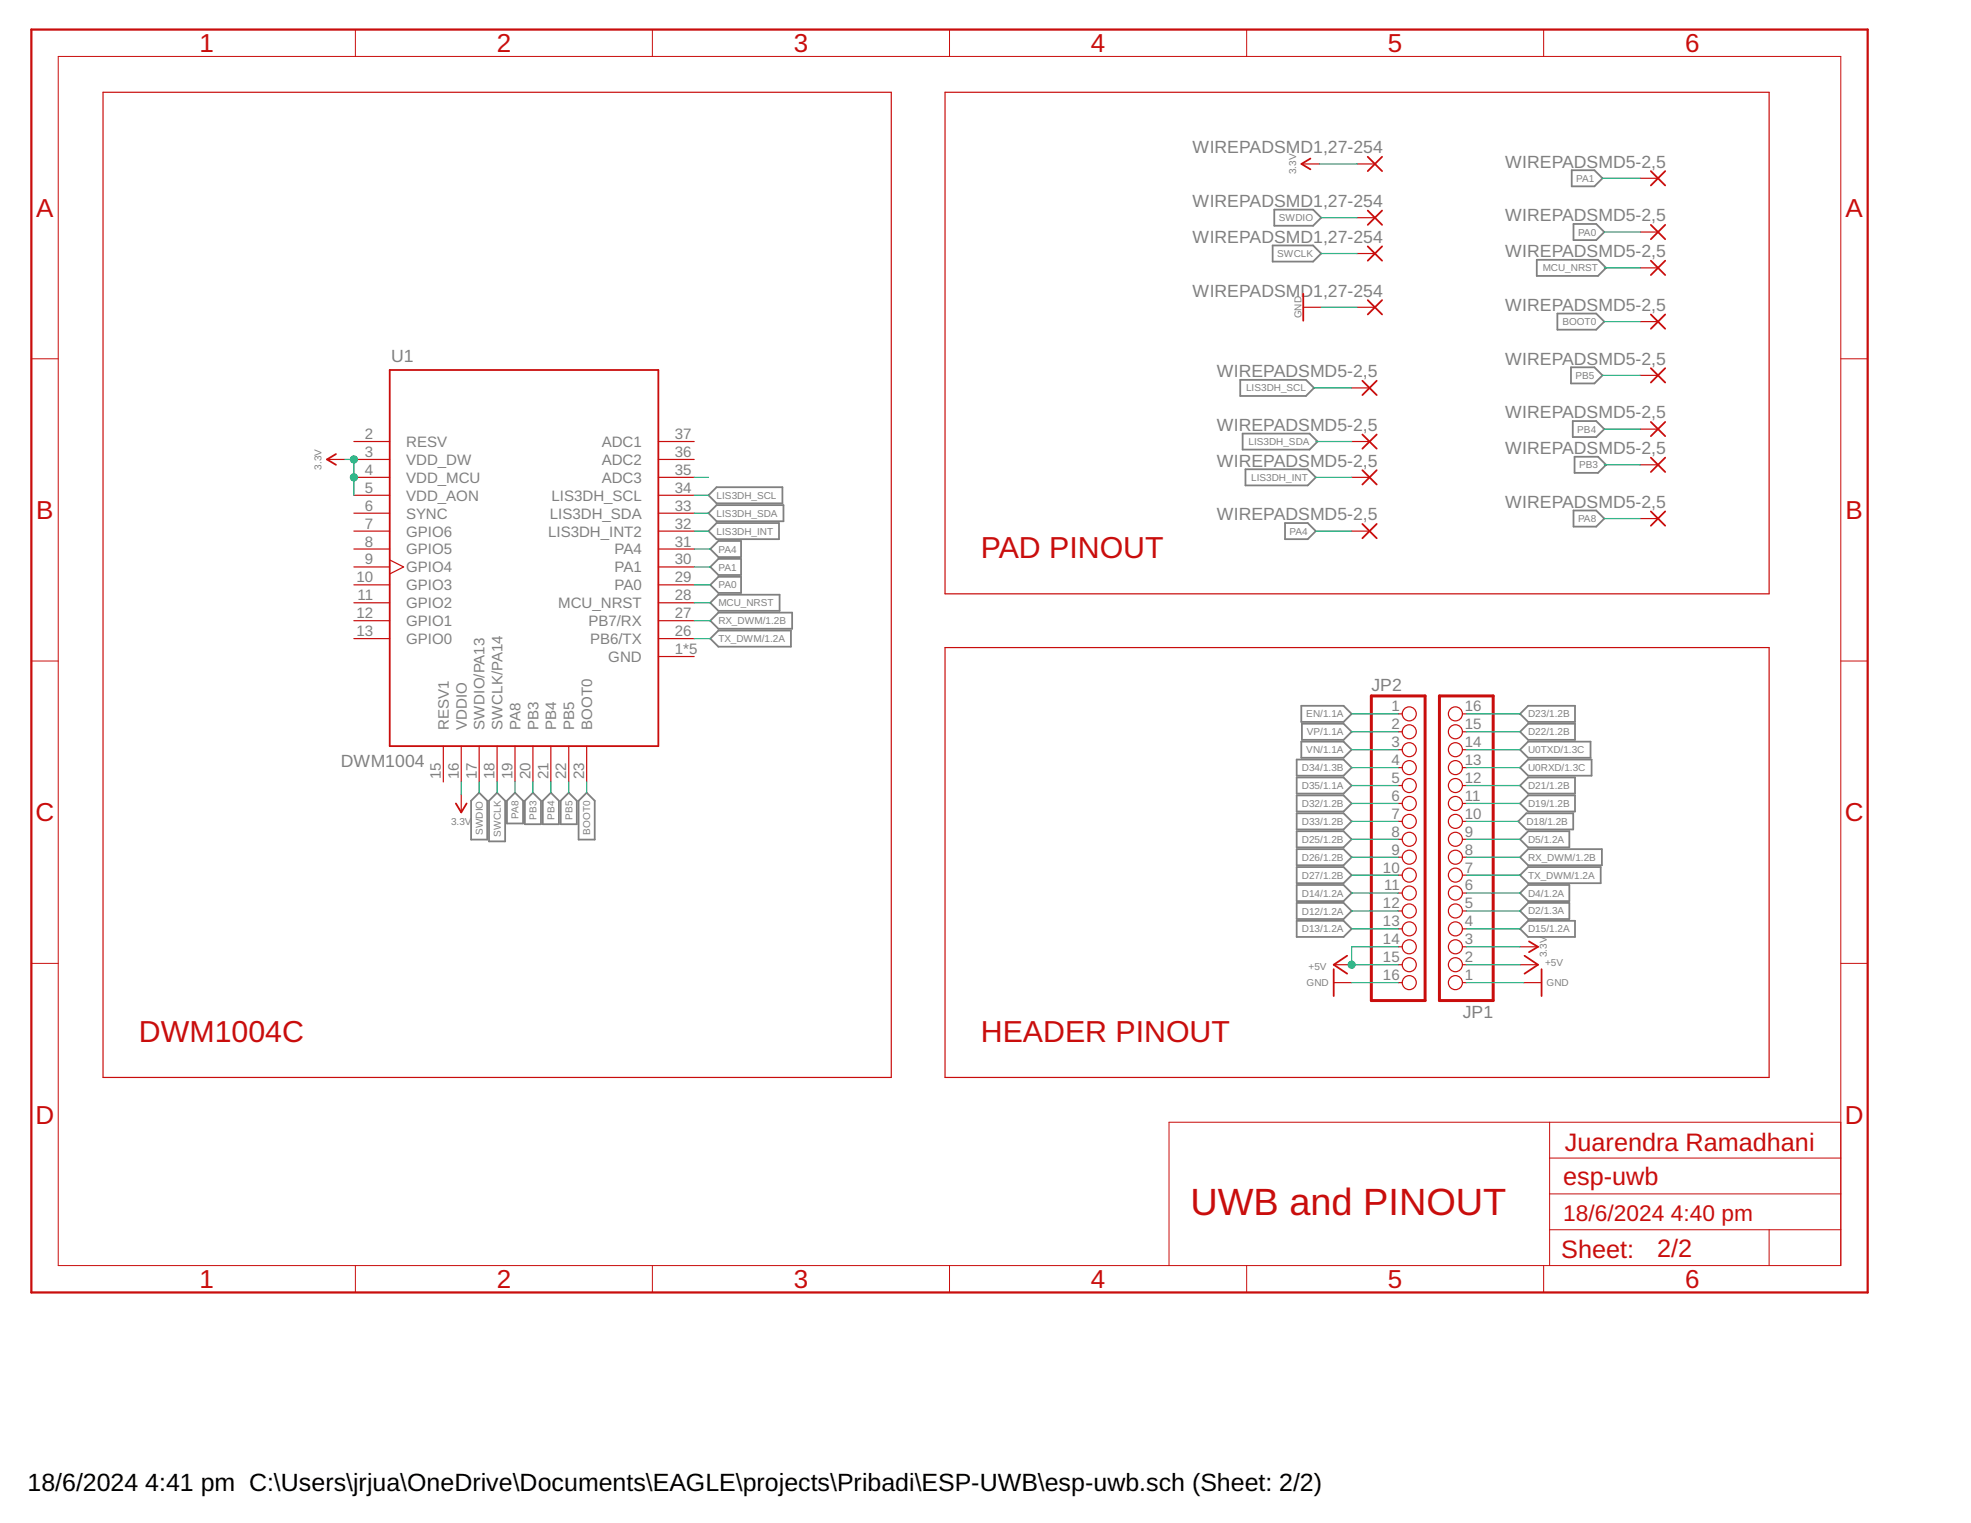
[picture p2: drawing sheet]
<svg xmlns="http://www.w3.org/2000/svg" width="279mm" height="216mm" viewBox="0 0 279 216" stroke-linecap="round" stroke-linejoin="round" font-family="sans-serif">
<g fill="none" stroke="#808080" stroke-width=".25">
<path d="M180.4 34.8h5.7l1.2 1.1-1.2 1.2h-5.7zM180.6 29.7h5.5l1.2 1.2-1.2 1.1h-5.5zM217.8 36.8h8.7l1.2 1.2-1.2 1.1h-8.7zM222.8 24.1h3.2l1.2 1.2-1.2 1.1h-3.2zM223.1 31.7h3.2l1.1 1.2-1.1 1.1h-3.2zM175.8 53.8h9.3l1.2 1.2-1.2 1.1h-9.3zM220.8 44.4h5.5l1.1 1.2-1.1 1.1h-5.5zM222.7 52.1h3.3l1.2 1.1-1.2 1.2h-3.3zM222.9 59.7h3.4l1.1 1.1-1.1 1.2h-3.4zM100.4 75.3l1.2-1.2h8.8v2.3h-8.8zM100.4 72.7l1.2-1.1h9.5v2.3h-9.5zM100.4 70.2l1.2-1.1h9.3v2.3h-9.3z"/>
<path d="M100.7 77.8l1.1-1.1h3.3v2.3h-3.3zM176.1 61.5h9.5l1.2 1.1-1.2 1.1h-9.5zM176.6 66.5h8.8l1.1 1.2-1.1 1.1h-8.8zM182.2 74.1h3.2l1.1 1.2-1.1 1.1h-3.2zM223.1 72.4h3.2l1.1 1.1-1.1 1.2h-3.2zM223.2 64.7h3.3l1.2 1.2-1.2 1.1h-3.3zM100.7 88l1.1-1.2h10.5v2.3h-10.5zM100.7 90.5l1.1-1.1h10.3v2.3h-10.3zM100.7 85.4l1.1-1.1h8.7v2.3h-8.7zM100.7 82.9l1.1-1.1h3.3v2.3h-3.3zM100.7 80.4l1.1-1.2h3.3v2.3h-3.3zM67.9 112.4l1.2 1.1v5.5h-2.3v-5.5z"/>
<path d="M70.5 112.4l1.1 1.1v5.8h-2.3v-5.8zM73 112.4l1.1 1.1v3.2h-2.2v-3.2zM75.5 112.4l1.2 1.1v3.3h-2.3v-3.3zM78.1 112.4l1.1 1.1v3.3h-2.3v-3.3zM80.6 112.4l1.2 1.1v3.3h-2.3v-3.3zM83.2 112.4l1.1 1.1v5.5h-2.3v-5.5zM183.8 107.7h6.7l1.1 1.1-1.1 1.2h-6.7zM183.8 110.2h6.7l1.1 1.2-1.1 1.1h-6.7zM183.8 112.8h6.7l1.1 1.1-1.1 1.1h-6.7zM183.8 115.3h6.7l1.1 1.1-1.1 1.2h-6.7zM183.8 117.8h6.7l1.1 1.2-1.1 1.1h-6.7zM184.5 100.1h6l1.1 1.1-1.1 1.1h-6z"/>
<path d="M184.5 105.1h6l1.1 1.2-1.1 1.1h-6zM184.6 102.6h5.9l1.1 1.1-1.1 1.2h-5.9zM215.2 116.4l1.2-1.1h6.6v2.3h-6.6zM215.5 101.2l1.1-1.1h6.7v2.2h-6.7zM215.5 106.3l1.1-1.2h8.9v2.3h-8.9zM215.5 108.8l1.1-1.1h9v2.3h-9zM215.5 103.7l1.1-1.1h6.7v2.3h-6.7zM215.5 111.4l1.1-1.2h6.7v2.3h-6.7zM215.5 113.9l1.1-1.1h6.7v2.2h-6.7zM215.5 119l1.1-1.2h5.9v2.3h-5.9zM183.8 120.4h6.7l1.1 1.1-1.1 1.2h-6.7zM183.8 122.9h6.7l1.1 1.2-1.1 1.1h-6.7z"/>
<path d="M183.8 125.5h6.7l1.1 1.1-1.1 1.1h-6.7zM183.8 128h6.7l1.1 1.1-1.1 1.2h-6.7zM183.8 130.5h6.7l1.1 1.2-1.1 1.1h-6.7zM215.5 121.5l1.1-1.1h10.5v2.3h-10.5zM215.5 124.1l1.1-1.2h10.3v2.3h-10.3zM215.5 126.6l1.1-1.1h5.9v2.2h-5.9zM215.5 129.1l1.1-1.1h5.9v2.3h-5.9zM215.5 131.7l1.1-1.2h6.7v2.3h-6.7z"/>
</g>
<g fill="none" stroke="#c90d0c" stroke-width=".17">
<path d="M14.6 13.1h111.7v139.6h-111.7zM134 13.1h116.8v71.1h-116.8zM184.5 23.2h2.5M192.4 23.2h2.5M192.4 30.9h2.5M192.4 35.9h2.5M232.5 25.3h2.5M232.5 32.9h2.5M232.5 38h2.5M184.7 43.6h2.6M191.6 55h2.5M192.4 43.6h2.5"/>
<path d="M232.5 45.6h2.5M232.5 53.2h2.5M46.4 65.1h2.5M50.2 62.6h5M50.2 65.1h5M50.2 67.7h5M50.2 70.2h5M50.2 75.3h5M50.2 77.8h5M50.2 72.7h5M55.2 79.4l2 1-2 1M93.3 62.6h5.1"/>
<path d="M93.3 65.1h5.1M93.3 67.7h5.1M93.3 70.2h5.1M93.3 75.3h5.1M93.3 77.8h5.1M93.3 72.7h5.1M191.6 62.6h2.5M191.6 67.7h2.5M191.6 75.3h2.5M232.5 60.8h2.5M232.5 65.9h2.5M232.5 73.5h2.5"/>
<path d="M50.2 80.4h5M50.2 82.9h5M50.2 85.4h5M50.2 88h5M50.2 90.5h5M93.3 80.4h5.1M93.3 82.9h5.1M93.3 85.4h5.1M93.3 88h5.1M93.3 90.5h5.1M93.3 93.1h5.1M134 91.8h116.8v60.9h-116.8z"/>
<path d="M62.8 105.8v5M65.4 105.8v5M65.4 112.6v2.6M67.9 105.8v5M70.5 105.8v5M73 105.8v5M75.5 105.8v5M78.1 105.8v5M80.6 105.8v5M83.2 105.8v5M198.2 119h.6M198.2 116.4h.6"/>
<path d="M198.2 113.9h.6M198.2 111.4h.6M198.2 108.8h.6M198.2 106.3h.6M198.2 103.7h.6M198.2 101.2h.6M207.3 119h.6M207.3 116.4h.6M207.3 113.9h.6M207.3 111.4h.6M207.3 108.8h.6M207.3 106.3h.6"/>
<path d="M207.3 103.7h.6M207.3 101.2h.6M189.1 139.3h2.5M189.1 136.8h2.5M198.2 139.3h.6M198.2 136.8h.6M198.2 134.2h.6M198.2 131.7h.6M198.2 129.1h.6M198.2 126.6h.6M198.2 124.1h.6M198.2 121.5h.6"/>
<path d="M207.3 139.3h.6M207.3 136.8h.6M207.3 134.2h.6M207.3 131.7h.6M207.3 129.1h.6M207.3 126.6h.6M207.3 124.1h.6M207.3 121.5h.6M215.5 136.8h2.5M215.5 134.2h2.5M216 139.3h2.5"/>
<circle cx="199.8" cy="101.2" r=".99"/>
<circle cx="199.8" cy="113.9" r=".99"/>
<circle cx="199.8" cy="116.4" r=".99"/>
<circle cx="199.8" cy="106.3" r=".99"/>
<circle cx="199.8" cy="108.8" r=".99"/>
<circle cx="199.8" cy="111.4" r=".99"/>
<circle cx="199.8" cy="119" r=".99"/>
<circle cx="199.8" cy="103.7" r=".99"/>
<circle cx="206.3" cy="103.7" r=".99"/>
<circle cx="206.3" cy="116.4" r=".99"/>
<circle cx="206.3" cy="119" r=".99"/>
<circle cx="206.3" cy="111.4" r=".99"/>
<circle cx="206.3" cy="113.9" r=".99"/>
<circle cx="206.3" cy="108.8" r=".99"/>
<circle cx="206.3" cy="106.3" r=".99"/>
<circle cx="206.3" cy="101.2" r=".99"/>
<circle cx="199.8" cy="121.5" r=".99"/>
<circle cx="199.8" cy="126.6" r=".99"/>
<circle cx="199.8" cy="131.7" r=".99"/>
<circle cx="199.8" cy="129.1" r=".99"/>
<circle cx="199.8" cy="136.8" r=".99"/>
<circle cx="199.8" cy="124.1" r=".99"/>
<circle cx="199.8" cy="134.2" r=".99"/>
<circle cx="199.8" cy="139.3" r=".99"/>
<circle cx="206.3" cy="126.6" r=".99"/>
<circle cx="206.3" cy="121.5" r=".99"/>
<circle cx="206.3" cy="124.1" r=".99"/>
<circle cx="206.3" cy="139.3" r=".99"/>
<circle cx="206.3" cy="136.8" r=".99"/>
<circle cx="206.3" cy="131.7" r=".99"/>
<circle cx="206.3" cy="129.1" r=".99"/>
<circle cx="206.3" cy="134.2" r=".99"/>
</g>
<path d="M194.4 98.7h7.6v43.1h-7.6zM204 98.7h7.7v43.1h-7.7z" fill="none" stroke="#c90d0c" stroke-width=".42"/>
<g fill="none" stroke="#c90d0c" stroke-width=".25">
<path d="M185.8 22.5l-1.3 .7 1.3 .8M193.9 22.2l2 2.1M193.9 29.8l2 2.1M193.9 34.9l2 2.1M195.9 22.2l-2 2.1M195.9 29.8l-2 2.1M195.9 34.9l-2 2.1M234 24.3l2.1 2M234 31.9l2.1 2M234 37l2.1 2M236.1 24.3l-2.1 2M236.1 31.9l-2.1 2"/>
<path d="M236.1 37l-2.1 2M55.2 52.5h38.1v53.3h-38.1zM184.7 41.7v3.8M193.1 54l2.1 2M193.9 42.5l2 2.1M195.2 54l-2.1 2M195.9 42.5l-2 2.1M234 44.6l2.1 2M234 52.2l2.1 2M234 59.8l2.1 2M236.1 44.6l-2.1 2M236.1 52.2l-2.1 2"/>
<path d="M236.1 59.8l-2.1 2M47.6 64.4l-1.2 .7 1.2 .8M193.1 61.6l2.1 2M193.1 66.7l2.1 2M193.1 74.3l2.1 2M195.2 61.6l-2.1 2M195.2 66.7l-2.1 2M195.2 74.3l-2.1 2M234 64.9l2.1 2M234 72.5l2.1 2M236.1 64.9l-2.1 2M236.1 72.5l-2.1 2"/>
<path d="M64.6 113.9l.8 1.3 .7-1.3M189.1 137.4v3.8M191 135.5l-1.9 1.3 1.9 1.2M216.1 135.5l1.9 1.3-1.9 1.2M216.7 133.5l1.3 .7-1.3 .8M218.5 137.4v3.8"/>
</g>
<g fill="none" stroke="#c90d0c" stroke-width=".14">
<path d="M8.3 8h252.6v171.4h-252.6zM50.4 4.2v3.8M92.5 4.2v3.8M134.6 4.2v3.8M176.7 4.2v3.8M218.8 4.2v3.8M4.4 50.9h3.9M260.9 50.9h3.9M4.4 93.7h3.9M260.9 93.7h3.9M4.4 136.6h3.9M260.9 136.6h3.9"/>
<path d="M219.7 159.1v20.3M260.9 159.1h-95.2v20.3M50.4 179.4v3.8M92.5 179.4v3.8M134.6 179.4v3.8M176.7 179.4v3.8M218.8 179.4v3.8M219.7 174.3h41.2M219.7 169.2h41.2M219.7 164.2h41.2M250.8 174.3v5.1"/>
</g>
<path d="M4.4 4.2h260.4v179h-260.4z" fill="none" stroke="#c90d0c" stroke-width=".32"/>
<g fill="none" stroke="#0dab76" stroke-width=".17">
<path d="M187 23.2h5.4M187.3 30.9h5.1M187.3 35.9h5.1M227.2 25.3h5.3M227.4 38h5.1M227.4 32.9h5.1M186.3 55h5.3M187.3 43.6h5.1M227.2 53.2h5.3M227.4 45.6h5.1M48.9 65.1h1.3v5.1M98.4 77.8h2.3"/>
<path d="M98.4 75.3h2M98.4 67.7h2M98.4 72.7h2M98.4 70.2h2M186.5 75.3h5.1M186.5 67.7h5.1M186.5 62.6h5.1M227.4 73.5h5.1M227.4 65.9h5.1M227.4 60.8h5.1M98.4 88h2.3M98.4 90.5h2.3"/>
<path d="M98.4 85.4h2.3M98.4 82.9h2.3M98.4 80.4h2.3M65.4 110.8v1.8M67.9 110.8v1.6M70.5 110.8v1.6M73 110.8v1.6M75.5 110.8v1.6M78.1 110.8v1.6M80.6 110.8v1.6M83.2 110.8v1.6M191.6 101.2h6.6"/>
<path d="M191.6 106.3h6.6M191.6 108.8h6.6M191.6 103.7h6.6M191.6 111.4h6.6M191.6 113.9h6.6M191.6 116.4h6.6M191.6 119h6.6M207.9 101.2h7.6M207.9 106.3h7.6M207.9 108.8h7.6M207.9 103.7h7.6M207.9 111.4h7.6"/>
<path d="M207.9 113.9h7.6M207.9 116.4h7.3M207.9 119h7.6M191.6 139.3h6.6M191.6 121.5h6.6M191.6 124.1h6.6M191.6 126.6h6.6M191.6 129.1h6.6M191.6 131.7h6.6M198.2 134.2h-6.6v2.6h6.6M207.9 139.3h8.1M207.9 134.2h7.6"/>
<path d="M207.9 121.5h7.6M207.9 124.1h7.6M207.9 126.6h7.6M207.9 129.1h7.6M207.9 131.7h7.6M207.9 136.8h7.6"/>
</g>
<g fill="#0dab76" stroke="#0dab76" stroke-width=".14">
<circle cx="50.2" cy="67.7" r=".51"/>
<circle cx="50.2" cy="65.1" r=".51"/>
<circle cx="191.6" cy="136.8" r=".51"/>
</g>
<text font-size="5.4" fill="#c90d0c" x="168.8" y="172.3">UWB and PINOUT</text>
<g font-size="4.3" fill="#c90d0c">
<text x="139" y="79.1">PAD PINOUT</text>
<text x="19.7" y="147.7">DWM1004C</text>
<text x="139" y="147.7">HEADER PINOUT</text>
</g>
<g font-size="3.7" fill="#c90d0c">
<text x="28.3" y="7.4">1</text>
<text x="70.4" y="7.4">2</text>
<text x="112.5" y="7.4">3</text>
<text x="154.6" y="7.4">4</text>
<text x="196.8" y="7.4">5</text>
<text x="238.9" y="7.4">6</text>
<text x="5.1" y="30.7">A</text>
<text x="261.6" y="30.7">A</text>
<text x="5.1" y="73.6">B</text>
<text x="261.6" y="73.6">B</text>
<text x="5" y="116.4">C</text>
<text x="261.5" y="116.4">C</text>
<text x="5" y="159.3">D</text>
<text x="261.5" y="159.3">D</text>
<text x="28.3" y="182.6">1</text>
<text x="70.4" y="182.6">2</text>
<text x="112.5" y="182.6">3</text>
<text x="154.6" y="182.6">4</text>
<text x="196.8" y="182.6">5</text>
<text x="238.9" y="182.6">6</text>
</g>
<g font-size="3.6" fill="#c90d0c">
<text x="221.6" y="168">esp-uwb</text>
<text x="221.8" y="163.2">Juarendra Ramadhani</text>
<text x="221.3" y="178.3">Sheet:</text>
<text x="234.9" y="178.1">2/2</text>
</g>
<g font-size="3.5">
<text x="3.9" y="211.4">18/6/2024</text>
<text x="20.6" y="211.4">4:41 pm C:\Users\jrjua\OneDrive\Documents\EAGLE\projects\Pribadi\ESP-UWB\esp-uwb.sch (Sheet: 2/2)</text>
</g>
<g font-size="3.2" fill="#c90d0c">
<text x="221.6" y="173.1">18/6/2024</text>
<text x="236.8" y="173.1">4:40 pm</text>
</g>
<g font-size="2.5" fill="#808080">
<text x="169.1" y="21.7">WIREPADSMD1,27-254</text>
<text x="213.4" y="23.7">WIREPADSMD5-2,5</text>
<text x="169.1" y="29.3">WIREPADSMD1,27-254</text>
<text x="169.1" y="34.4">WIREPADSMD1,27-254</text>
<text x="213.4" y="31.4">WIREPADSMD5-2,5</text>
<text x="213.4" y="36.4">WIREPADSMD5-2,5</text>
<text x="169.1" y="42">WIREPADSMD1,27-254</text>
<text x="213.4" y="44.1">WIREPADSMD5-2,5</text>
<text x="55.4" y="51.3">U1</text>
<text x="172.5" y="53.5">WIREPADSMD5-2,5</text>
<text x="213.4" y="51.7">WIREPADSMD5-2,5</text>
<text x="213.4" y="59.3">WIREPADSMD5-2,5</text>
<text x="172.5" y="61.1">WIREPADSMD5-2,5</text>
<text x="213.4" y="64.4">WIREPADSMD5-2,5</text>
<text x="172.5" y="66.2">WIREPADSMD5-2,5</text>
<text x="213.4" y="72">WIREPADSMD5-2,5</text>
<text x="172.5" y="73.8">WIREPADSMD5-2,5</text>
<text x="194.4" y="98">JP2</text>
<text x="48.3" y="108.7">DWM1004</text>
<text x="207.4" y="144.2">JP1</text>
</g>
<g font-size="2.1" fill="#808080">
<text x="51.7" y="62.2">2</text>
<text x="51.7" y="64.8">3</text>
<text x="57.6" y="63.4">RESV</text>
<text x="57.6" y="65.9">VDD_DW</text>
<text x="85.3" y="63.4">ADC1</text>
<text x="85.3" y="65.9">ADC2</text>
<text x="95.7" y="62.2">37</text>
<text x="95.7" y="64.8">36</text>
<text x="51.7" y="67.3">4</text>
<text x="51.7" y="69.9">5</text>
<text x="57.6" y="68.4">VDD_MCU</text>
<text x="57.6" y="71">VDD_AON</text>
<text x="78.2" y="71">LIS3DH_SCL</text>
<text x="85.3" y="68.4">ADC3</text>
<text x="95.7" y="67.3">35</text>
<text x="95.7" y="69.9">34</text>
<text x="51.7" y="74.9">7</text>
<text x="51.7" y="72.4">6</text>
<text x="51.7" y="77.5">8</text>
<text x="57.6" y="76.1">GPIO6</text>
<text x="57.6" y="73.5">SYNC</text>
<text x="77.7" y="76.1">LIS3DH_INT2</text>
<text x="78" y="73.5">LIS3DH_SDA</text>
<text x="95.7" y="74.9">32</text>
<text x="95.7" y="77.5">31</text>
<text x="95.7" y="72.4">33</text>
<text x="50.5" y="82.6">10</text>
<text x="51.7" y="80">9</text>
<text x="57.6" y="78.6">GPIO5</text>
<text x="57.6" y="81.1">GPIO4</text>
<text x="57.6" y="83.7">GPIO3</text>
<text x="87.1" y="81.1">PA1</text>
<text x="87.1" y="78.6">PA4</text>
<text x="87.1" y="83.7">PA0</text>
<text x="95.7" y="80">30</text>
<text x="95.7" y="82.6">29</text>
<text x="50.5" y="87.6">12</text>
<text x="50.7" y="85.1">11</text>
<text x="57.6" y="88.8">GPIO1</text>
<text x="57.6" y="86.2">GPIO2</text>
<text x="79.1" y="86.2">MCU_NRST</text>
<text x="83.4" y="88.8">PB7/RX</text>
<text x="95.7" y="85.1">28</text>
<text x="95.7" y="87.6">27</text>
<text x="50.5" y="90.2">13</text>
<text x="57.6" y="91.3">GPIO0</text>
<text x="83.6" y="91.3">PB6/TX</text>
<text x="86.2" y="93.8">GND</text>
<text x="95.7" y="90.2">26</text>
<text x="95.7" y="92.7">1*5</text>
<text x="197.2" y="100.8">1</text>
<text x="207.7" y="100.8">16</text>
<text x="63.6" y="103.4" transform="rotate(-90 63.6 103.4)">RESV1</text>
<text x="66.2" y="103.4" transform="rotate(-90 66.2 103.4)">VDDIO</text>
<text x="68.7" y="103.4" transform="rotate(-90 68.7 103.4)">SWDIO/PA13</text>
<text x="71.2" y="103.4" transform="rotate(-90 71.2 103.4)">SWCLK/PA14</text>
<text x="73.8" y="103.4" transform="rotate(-90 73.8 103.4)">PA8</text>
<text x="76.3" y="103.4" transform="rotate(-90 76.3 103.4)">PB3</text>
<text x="78.9" y="103.4" transform="rotate(-90 78.9 103.4)">PB4</text>
<text x="81.4" y="103.4" transform="rotate(-90 81.4 103.4)">PB5</text>
<text x="83.9" y="103.4" transform="rotate(-90 83.9 103.4)">BOOT0</text>
<text x="197.2" y="103.4">2</text>
<text x="197.2" y="105.9">3</text>
<text x="207.7" y="105.9">14</text>
<text x="207.7" y="103.4">15</text>
<text x="62.5" y="110.5" transform="rotate(-90 62.5 110.5)">15</text>
<text x="65" y="110.5" transform="rotate(-90 65 110.5)">16</text>
<text x="67.6" y="110.5" transform="rotate(-90 67.6 110.5)">17</text>
<text x="70.1" y="110.5" transform="rotate(-90 70.1 110.5)">18</text>
<text x="72.7" y="110.5" transform="rotate(-90 72.7 110.5)">19</text>
<text x="75.2" y="110.5" transform="rotate(-90 75.2 110.5)">20</text>
<text x="77.7" y="110.5" transform="rotate(-90 77.7 110.5)">21</text>
<text x="80.3" y="110.5" transform="rotate(-90 80.3 110.5)">22</text>
<text x="82.8" y="110.5" transform="rotate(-90 82.8 110.5)">23</text>
<text x="197.2" y="108.5">4</text>
<text x="197.2" y="111">5</text>
<text x="197.2" y="113.5">6</text>
<text x="207.7" y="113.5">11</text>
<text x="207.7" y="111">12</text>
<text x="207.7" y="108.5">13</text>
<text x="197.2" y="116.1">7</text>
<text x="197.2" y="118.6">8</text>
<text x="207.7" y="118.6">9</text>
<text x="207.7" y="116.1">10</text>
<text x="196" y="123.7">10</text>
<text x="197.2" y="121.2">9</text>
<text x="207.7" y="123.7">7</text>
<text x="207.7" y="121.2">8</text>
<text x="196" y="128.8">12</text>
<text x="196" y="131.3">13</text>
<text x="196.2" y="126.2">11</text>
<text x="207.7" y="131.3">4</text>
<text x="207.7" y="128.8">5</text>
<text x="207.7" y="126.2">6</text>
<text x="196" y="133.9">14</text>
<text x="196" y="136.4">15</text>
<text x="207.7" y="136.4">2</text>
<text x="207.7" y="133.9">3</text>
<text x="196" y="138.9">16</text>
<text x="207.7" y="138.9">1</text>
</g>
<g font-size="1.4" fill="#808080">
<text x="183.7" y="24.7" transform="rotate(-90 183.7 24.7)">3.3V</text>
<text x="223.4" y="25.8">PA1</text>
<text x="181.3" y="31.4">SWDIO</text>
<text x="223.7" y="33.4">PA0</text>
<text x="181" y="36.4">SWCLK</text>
<text x="218.7" y="38.5">MCU_NRST</text>
<text x="184.5" y="45.1" transform="rotate(-90 184.5 45.1)">GND</text>
<text x="221.5" y="46.1">BOOT0</text>
<text x="223.3" y="53.7">PB5</text>
<text x="176.6" y="55.5">LIS3DH_SCL</text>
<text x="177" y="63.1">LIS3DH_SDA</text>
<text x="223.6" y="61.3">PB4</text>
<text x="45.6" y="66.6" transform="rotate(-90 45.6 66.6)">3.3V</text>
<text x="101.6" y="70.7">LIS3DH_SCL</text>
<text x="177.4" y="68.2">LIS3DH_INT</text>
<text x="223.8" y="66.4">PB3</text>
<text x="101.6" y="75.8">LIS3DH_INT</text>
<text x="101.6" y="73.3">LIS3DH_SDA</text>
<text x="182.8" y="75.8">PA4</text>
<text x="223.7" y="74">PA8</text>
<text x="101.8" y="83.4">PA0</text>
<text x="101.8" y="80.9">PA1</text>
<text x="101.8" y="78.3">PA4</text>
<text x="101.8" y="88.5">RX_DWM/1.2B</text>
<text x="101.8" y="86">MCU_NRST</text>
<text x="101.8" y="91">TX_DWM/1.2A</text>
<text x="185.2" y="101.7">EN/1.1A</text>
<text x="216.6" y="101.7">D23/1.2B</text>
<text x="185.2" y="106.8">VN/1.1A</text>
<text x="185.2" y="104.2">VP/1.1A</text>
<text x="216.6" y="106.8">U0TXD/1.3C</text>
<text x="216.6" y="104.2">D22/1.2B</text>
<text x="184.6" y="109.3">D34/1.3B</text>
<text x="184.6" y="111.9">D35/1.1A</text>
<text x="216.6" y="109.3">U0RXD/1.3C</text>
<text x="216.6" y="111.9">D21/1.2B</text>
<text x="63.9" y="116.9">3.3V</text>
<text x="68.4" y="118.4" transform="rotate(-90 68.4 118.4)">SWDIO</text>
<text x="71" y="118.6" transform="rotate(-90 71 118.6)">SWCLK</text>
<text x="73.5" y="116.1" transform="rotate(-90 73.5 116.1)">PA8</text>
<text x="76.1" y="116.2" transform="rotate(-90 76.1 116.2)">PB3</text>
<text x="78.6" y="116.2" transform="rotate(-90 78.6 116.2)">PB4</text>
<text x="81.1" y="116.2" transform="rotate(-90 81.1 116.2)">PB5</text>
<text x="83.7" y="118.3" transform="rotate(-90 83.7 118.3)">BOOT0</text>
<text x="184.6" y="114.4">D32/1.2B</text>
<text x="184.6" y="116.9">D33/1.2B</text>
<text x="184.6" y="119.5">D25/1.2B</text>
<text x="216.4" y="116.9">D18/1.2B</text>
<text x="216.6" y="114.4">D19/1.2B</text>
<text x="216.6" y="119.5">D5/1.2A</text>
<text x="184.6" y="122">D26/1.2B</text>
<text x="184.6" y="124.6">D27/1.2B</text>
<text x="216.6" y="122">RX_DWM/1.2B</text>
<text x="216.6" y="124.6">TX_DWM/1.2A</text>
<text x="184.6" y="127.1">D14/1.2A</text>
<text x="184.6" y="129.6">D12/1.2A</text>
<text x="216.6" y="127.1">D4/1.2A</text>
<text x="216.6" y="129.6">D2/1.3A</text>
<text x="184.6" y="132.2">D13/1.2A</text>
<text x="185.5" y="137.5">+5V</text>
<text x="216.6" y="132.2">D15/1.2A</text>
<text x="219" y="137">+5V</text>
<text x="219.3" y="135.7" transform="rotate(-90 219.3 135.7)">3.3V</text>
<text x="185.2" y="139.8">GND</text>
<text x="219.2" y="139.8">GND</text>
</g>
</svg>
